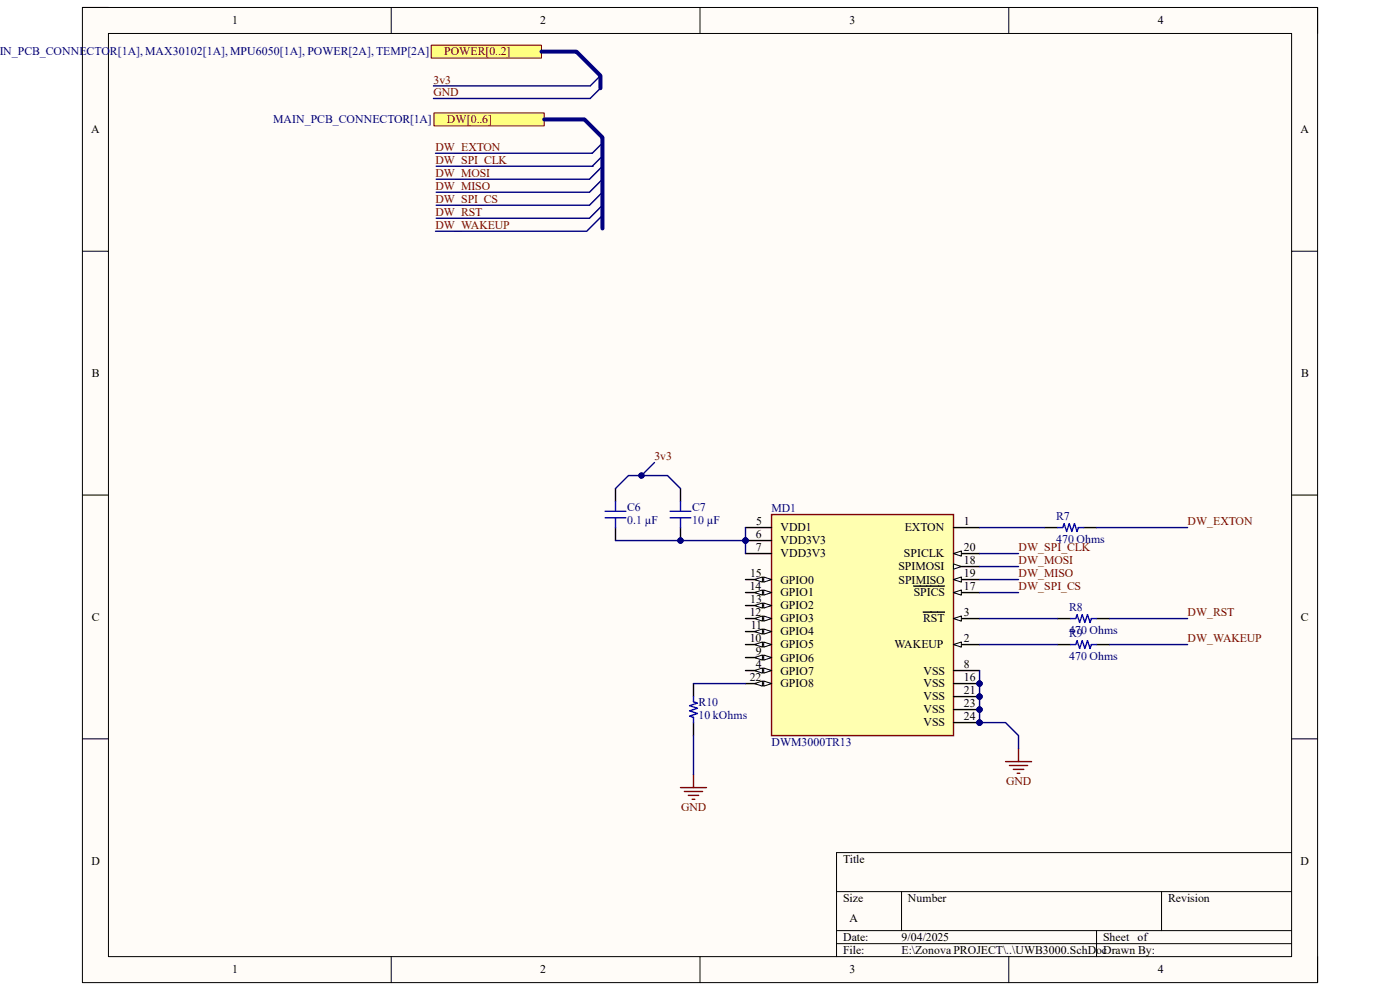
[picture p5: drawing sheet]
<svg xmlns="http://www.w3.org/2000/svg" width="297mm" height="210mm" viewBox="0 0 297 210" stroke-linecap="round" stroke-linejoin="round" font-family="sans-serif">
<path d="M17.5 1.6h262v206.8h-262z" fill-rule="evenodd" fill="#fffcf8"/>
<path d="M17.5 1.6h262v206.8h-262z" fill="none" stroke="#000" stroke-width=".21"/>
<path d="M23 7.1h251v195.8h-251z" fill-rule="evenodd" fill="#fffcf8"/>
<g fill="none" stroke="#000" stroke-width=".21">
<path d="M17.5 1.6h5.5M23 7.1h251v195.8h-251zM83 1.6v5.5M148.5 1.6v5.5M214 1.6v5.5M274 1.6h5.5v5.5M17.5 53.3h5.5M274 53.3h5.5M17.5 105h5.5M274 105h5.5M17.5 156.7h5.5M274 156.7h5.5"/>
<path d="M177.5 189.1h96.5M177.5 197.4h96.5M191.3 189.1v8.3M232.6 197.4v5.5M246.4 189.1v8.3M274 180.9h-96.5v22M83 202.9v5.5M148.5 202.9v5.5M177.5 200.2h96.5M214 202.9v5.5M279.5 202.9v5.5"/>
</g>
<circle cx="158.2" cy="114.7" r=".55" fill="#000080"/>
<circle cx="158.2" cy="114.7" r=".55" fill="none" stroke="#000080" stroke-width=".21"/>
<circle cx="207.8" cy="145" r=".55" fill="#000080"/>
<circle cx="207.8" cy="145" r=".55" fill="none" stroke="#000080" stroke-width=".21"/>
<circle cx="207.8" cy="147.8" r=".55" fill="#000080"/>
<circle cx="207.8" cy="147.8" r=".55" fill="none" stroke="#000080" stroke-width=".21"/>
<circle cx="207.8" cy="150.5" r=".55" fill="#000080"/>
<circle cx="207.8" cy="150.5" r=".55" fill="none" stroke="#000080" stroke-width=".21"/>
<circle cx="207.8" cy="153.3" r=".55" fill="#000080"/>
<circle cx="207.8" cy="153.3" r=".55" fill="none" stroke="#000080" stroke-width=".21"/>
<path d="M163.7 109.2h38.6v46.9h-38.6z" fill-rule="evenodd" fill="#ffffb0"/>
<path d="M163.7 109.2h38.6v46.9h-38.6z" fill="none" stroke="#800000" stroke-width=".3"/>
<path d="M158.2 111.9h5.5M158.2 114.7h5.5" fill="none" stroke="#000" stroke-width=".3"/>
<circle cx="158.2" cy="114.7" r=".55" fill="#000080"/>
<circle cx="158.2" cy="114.7" r=".55" fill="none" stroke="#000080" stroke-width=".21"/>
<path d="M158.2 117.4h5.5M158.2 122.9h5.5" fill="none" stroke="#000" stroke-width=".3"/>
<path d="M162 122.4l1.7 .5-1.7 .6z" fill="#f8fcff"/>
<path d="M162 122.4l1.7 .5-1.7 .6z" fill="none" stroke="#000" stroke-width=".21"/>
<path d="M160.1 122.9l1.6-.5v1.1z" fill="#f8fcff"/>
<path d="M160.1 122.9l1.6-.5v1.1z" fill="none" stroke="#000" stroke-width=".21"/>
<path d="M158.2 125.7h5.5" fill="none" stroke="#000" stroke-width=".3"/>
<path d="M162 125.2l1.7 .5-1.7 .6z" fill="#f8fcff"/>
<path d="M162 125.2l1.7 .5-1.7 .6z" fill="none" stroke="#000" stroke-width=".21"/>
<path d="M160.1 125.7l1.6-.5v1.1z" fill="#f8fcff"/>
<path d="M160.1 125.7l1.6-.5v1.1z" fill="none" stroke="#000" stroke-width=".21"/>
<path d="M158.2 128.5h5.5" fill="none" stroke="#000" stroke-width=".3"/>
<path d="M162 127.9l1.7 .6-1.7 .5z" fill="#f8fcff"/>
<path d="M162 127.9l1.7 .6-1.7 .5z" fill="none" stroke="#000" stroke-width=".21"/>
<path d="M160.1 128.5l1.6-.6v1.1z" fill="#f8fcff"/>
<path d="M160.1 128.5l1.6-.6v1.1z" fill="none" stroke="#000" stroke-width=".21"/>
<path d="M158.2 131.2h5.5" fill="none" stroke="#000" stroke-width=".3"/>
<path d="M162 130.7l1.7 .5-1.7 .6z" fill="#f8fcff"/>
<path d="M162 130.7l1.7 .5-1.7 .6z" fill="none" stroke="#000" stroke-width=".21"/>
<path d="M160.1 131.2l1.6-.5v1.1z" fill="#f8fcff"/>
<path d="M160.1 131.2l1.6-.5v1.1z" fill="none" stroke="#000" stroke-width=".21"/>
<path d="M158.2 134h5.5" fill="none" stroke="#000" stroke-width=".3"/>
<path d="M162 133.4l1.7 .6-1.7 .5z" fill="#f8fcff"/>
<path d="M162 133.4l1.7 .6-1.7 .5z" fill="none" stroke="#000" stroke-width=".21"/>
<path d="M160.1 134l1.6-.6v1.1z" fill="#f8fcff"/>
<path d="M160.1 134l1.6-.6v1.1z" fill="none" stroke="#000" stroke-width=".21"/>
<path d="M158.2 136.7h5.5" fill="none" stroke="#000" stroke-width=".3"/>
<path d="M162 136.2l1.7 .5-1.7 .6z" fill="#f8fcff"/>
<path d="M162 136.2l1.7 .5-1.7 .6z" fill="none" stroke="#000" stroke-width=".21"/>
<path d="M160.1 136.7l1.6-.5v1.1z" fill="#f8fcff"/>
<path d="M160.1 136.7l1.6-.5v1.1z" fill="none" stroke="#000" stroke-width=".21"/>
<path d="M158.2 139.5h5.5" fill="none" stroke="#000" stroke-width=".3"/>
<path d="M162 138.9l1.7 .6-1.7 .5z" fill="#f8fcff"/>
<path d="M162 138.9l1.7 .6-1.7 .5z" fill="none" stroke="#000" stroke-width=".21"/>
<path d="M160.1 139.5l1.6-.6v1.1z" fill="#f8fcff"/>
<path d="M160.1 139.5l1.6-.6v1.1z" fill="none" stroke="#000" stroke-width=".21"/>
<path d="M158.2 142.3h5.5" fill="none" stroke="#000" stroke-width=".3"/>
<path d="M162 141.7l1.7 .6-1.7 .5z" fill="#f8fcff"/>
<path d="M162 141.7l1.7 .6-1.7 .5z" fill="none" stroke="#000" stroke-width=".21"/>
<path d="M160.1 142.3l1.6-.6v1.1z" fill="#f8fcff"/>
<path d="M160.1 142.3l1.6-.6v1.1z" fill="none" stroke="#000" stroke-width=".21"/>
<path d="M158.2 145h5.5" fill="none" stroke="#000" stroke-width=".3"/>
<path d="M162 144.5l1.7 .5-1.7 .6z" fill="#f8fcff"/>
<path d="M162 144.5l1.7 .5-1.7 .6z" fill="none" stroke="#000" stroke-width=".21"/>
<path d="M160.1 145l1.6-.5v1.1z" fill="#f8fcff"/>
<path d="M160.1 145l1.6-.5v1.1z" fill="none" stroke="#000" stroke-width=".21"/>
<path d="M202.3 131.2h5.5" fill="none" stroke="#000" stroke-width=".3"/>
<path d="M202.3 131.2l1.7-.5v1.1z" fill="#f8fcff"/>
<path d="M202.3 131.2l1.7-.5v1.1z" fill="none" stroke="#000" stroke-width=".21"/>
<path d="M195.9 129.8h4.5M202.3 125.7h5.5" fill="none" stroke="#000" stroke-width=".3"/>
<path d="M202.3 125.7l1.7-.5v1.1z" fill="#f8fcff"/>
<path d="M202.3 125.7l1.7-.5v1.1z" fill="none" stroke="#000" stroke-width=".21"/>
<path d="M202.3 111.9h5.5M202.3 117.4h5.5M193.8 124.3h6.6" fill="none" stroke="#000" stroke-width=".3"/>
<path d="M202.3 117.4l1.7-.5v1.1z" fill="#f8fcff"/>
<path d="M202.3 117.4l1.7-.5v1.1z" fill="none" stroke="#000" stroke-width=".21"/>
<path d="M202.3 122.9h5.5" fill="none" stroke="#000" stroke-width=".3"/>
<path d="M202.3 122.9l1.7-.5v1.1z" fill="#f8fcff"/>
<path d="M202.3 122.9l1.7-.5v1.1z" fill="none" stroke="#000" stroke-width=".21"/>
<path d="M202.3 120.2h5.5" fill="none" stroke="#000" stroke-width=".3"/>
<path d="M202.3 119.6l1.7 .6-1.7 .5z" fill="#f8fcff"/>
<path d="M202.3 119.6l1.7 .6-1.7 .5z" fill="none" stroke="#000" stroke-width=".21"/>
<path d="M202.3 136.7h5.5" fill="none" stroke="#000" stroke-width=".3"/>
<path d="M202.3 136.7l1.7-.5v1.1z" fill="#f8fcff"/>
<path d="M202.3 136.7l1.7-.5v1.1z" fill="none" stroke="#000" stroke-width=".21"/>
<path d="M202.3 142.3h5.5M202.3 145h5.5" fill="none" stroke="#000" stroke-width=".3"/>
<circle cx="207.8" cy="145" r=".55" fill="#000080"/>
<circle cx="207.8" cy="145" r=".55" fill="none" stroke="#000080" stroke-width=".21"/>
<path d="M202.3 147.8h5.5" fill="none" stroke="#000" stroke-width=".3"/>
<circle cx="207.8" cy="147.8" r=".55" fill="#000080"/>
<circle cx="207.8" cy="147.8" r=".55" fill="none" stroke="#000080" stroke-width=".21"/>
<path d="M202.3 150.5h5.5" fill="none" stroke="#000" stroke-width=".3"/>
<circle cx="207.8" cy="150.5" r=".55" fill="#000080"/>
<circle cx="207.8" cy="150.5" r=".55" fill="none" stroke="#000080" stroke-width=".21"/>
<path d="M202.3 153.3h5.5" fill="none" stroke="#000" stroke-width=".3"/>
<circle cx="207.8" cy="153.3" r=".55" fill="#000080"/>
<circle cx="207.8" cy="153.3" r=".55" fill="none" stroke="#000080" stroke-width=".21"/>
<path d="M130.6 103.6v2.8M130.6 111.9v2.8" fill="none" stroke="#000" stroke-width=".3"/>
<path d="M128.4 108.5h4.4M128.4 109.8h4.4M130.6 106.4v2.1M130.6 109.8v2.1" fill="none" stroke="#00f" stroke-width=".3"/>
<circle cx="144.4" cy="114.7" r=".55" fill="#000080"/>
<circle cx="144.4" cy="114.7" r=".55" fill="none" stroke="#000080" stroke-width=".21"/>
<path d="M144.4 111.9v2.8" fill="none" stroke="#000" stroke-width=".3"/>
<circle cx="144.4" cy="114.7" r=".55" fill="#000080"/>
<circle cx="144.4" cy="114.7" r=".55" fill="none" stroke="#000080" stroke-width=".21"/>
<path d="M144.4 103.6v2.8" fill="none" stroke="#000" stroke-width=".3"/>
<path d="M142.2 108.5h4.4M142.2 109.8h4.4M144.4 106.4v2.1M144.4 109.8v2.1" fill="none" stroke="#00f" stroke-width=".3"/>
<path d="M91.5 9.6h23.4v2.7h-23.4z" fill-rule="evenodd" fill="#ffff80"/>
<path d="M91.5 9.6h23.4v2.7h-23.4z" fill="none" stroke="#800000" stroke-width=".21"/>
<path d="M127.4 16.1l-2.2 2.1M127.4 18.7l-2.2 2.2" fill="none" stroke="#000080" stroke-width=".3"/>
<path d="M216.1 158.8v2.8M144.4 167.1h5.5M145.2 167.9h3.9M146 168.7h2.2M146.8 169.6h.6M147.1 164.3v2.8M213.3 161.6h5.5M214.2 162.4h3.8M215 163.2h2.2M215.8 164h.6" fill="none" stroke="#800000" stroke-width=".3"/>
<path d="M221.6 111.9h2.8M229.9 111.9h2.7M224.4 136.7h2.7M224.4 131.2h2.7M232.6 136.7h2.8M232.6 131.2h2.8M147.1 145v2.8M147.1 153.3v2.7" fill="none" stroke="#000" stroke-width=".3"/>
<path d="M224.4 111.9h1.1l.2-.8 .6 1.6 .5-1.6 .6 1.6 .5-1.6 .6 1.6 .3-.8h1.1M227.1 136.7h1.1l.3-.8 .5 1.7 .6-1.7 .6 1.7 .5-1.7 .6 1.7 .2-.9h1.1M227.1 131.2h1.1l.3-.8 .5 1.6 .6-1.6 .6 1.6 .5-1.6 .6 1.6 .2-.8h1.1M147.1 147.8v1.1l.9 .3-1.7 .5 1.7 .6-1.7 .5 1.7 .6-1.7 .5 .8 .3v1.1" fill="none" stroke="#00f" stroke-width=".3"/>
<path d="M92.1 24h23.4v2.7h-23.4z" fill-rule="evenodd" fill="#ffff80"/>
<path d="M92.1 24h23.4v2.7h-23.4z" fill="none" stroke="#800000" stroke-width=".21"/>
<path d="M127.8 30.3l-2.2 2.2M127.8 33.1l-2.2 2.2M127.8 35.3l-2.7 2.7M127.8 38l-2.7 2.8M127.8 40.8l-2.7 2.7M127.8 43.5l-2.7 2.8M127.8 45.7l-2.7 2.8M158.2 111.9v5.5" fill="none" stroke="#000080" stroke-width=".3"/>
<circle cx="158.2" cy="114.7" r=".55" fill="#000080"/>
<circle cx="158.2" cy="114.7" r=".55" fill="none" stroke="#000080" stroke-width=".21"/>
<path d="M130.6 114.7h27.6" fill="none" stroke="#000080" stroke-width=".3"/>
<circle cx="158.2" cy="114.7" r=".55" fill="#000080"/>
<circle cx="158.2" cy="114.7" r=".55" fill="none" stroke="#000080" stroke-width=".21"/>
<circle cx="144.4" cy="114.7" r=".55" fill="#000080"/>
<circle cx="144.4" cy="114.7" r=".55" fill="none" stroke="#000080" stroke-width=".21"/>
<path d="M92 18.2h33.2M125.2 20.9h-33.2M130.6 103.6l2.7-2.7h8.3l2.8 2.7" fill="none" stroke="#000080" stroke-width=".3"/>
<circle cx="136.1" cy="100.9" r=".55" fill="#000080"/>
<circle cx="136.1" cy="100.9" r=".55" fill="none" stroke="#000080" stroke-width=".21"/>
<path d="M138.8 98.1l-2.7 2.8" fill="none" stroke="#000080" stroke-width=".3"/>
<circle cx="136.1" cy="100.9" r=".55" fill="#000080"/>
<circle cx="136.1" cy="100.9" r=".55" fill="none" stroke="#000080" stroke-width=".21"/>
<path d="M207.8 142.3v11" fill="none" stroke="#000080" stroke-width=".3"/>
<circle cx="207.8" cy="145" r=".55" fill="#000080"/>
<circle cx="207.8" cy="145" r=".55" fill="none" stroke="#000080" stroke-width=".21"/>
<circle cx="207.8" cy="147.8" r=".55" fill="#000080"/>
<circle cx="207.8" cy="147.8" r=".55" fill="none" stroke="#000080" stroke-width=".21"/>
<circle cx="207.8" cy="150.5" r=".55" fill="#000080"/>
<circle cx="207.8" cy="150.5" r=".55" fill="none" stroke="#000080" stroke-width=".21"/>
<circle cx="207.8" cy="153.3" r=".55" fill="#000080"/>
<circle cx="207.8" cy="153.3" r=".55" fill="none" stroke="#000080" stroke-width=".21"/>
<path d="M207.8 153.3h5.5l2.8 2.8v2.7" fill="none" stroke="#000080" stroke-width=".3"/>
<circle cx="207.8" cy="153.3" r=".55" fill="#000080"/>
<circle cx="207.8" cy="153.3" r=".55" fill="none" stroke="#000080" stroke-width=".21"/>
<g fill="none" stroke="#000080" stroke-width=".3">
<path d="M92.5 38h32.6M125.6 32.5h-33.2M125.8 35.3h-33.3M92.5 40.8h32.6M92.5 43.5h32.6M92.5 46.3h32.6M125.1 48.5l-.6 .6h-32.1M207.8 117.4h8.3M207.8 111.9h13.8M232.6 111.9h19.3M207.8 122.9h8.3M207.8 125.7h8.3"/>
<path d="M207.8 120.2h8.3M207.8 131.2h16.6M207.8 136.7h16.6M235.4 131.2h16.5M235.4 136.7h16.5M147.1 145h11.1M147.1 156v8.3"/>
</g>
<path d="M114.9 11h7.4l5.1 5.1v2.6M115.5 25.3h8.5l3.8 3.9v19.3" fill="none" stroke="#000080" stroke-width=".85"/>
<g font-size="2.5">
<text x="49.3" y="5.2">1</text>
<text x="114.6" y="5.2">2</text>
<text x="180.2" y="5.2">3</text>
<text x="245.6" y="5.2">4</text>
<text x="19.3" y="28.3">A</text>
<text x="275.9" y="28.3">A</text>
<text x="19.5" y="80">B</text>
<text x="276" y="80">B</text>
<text x="160.4" y="111.3">5</text>
<text x="165.6" y="112.7">VDD1</text>
<text x="191.9" y="112.7">EXTON</text>
<text x="204.5" y="111.3">1</text>
<text x="160.3" y="114.1">6</text>
<text x="160.3" y="116.9">7</text>
<text x="165.6" y="115.5">VDD3V3</text>
<text x="165.6" y="118.2">VDD3V3</text>
<text x="191.8" y="118.2">SPICLK</text>
<text x="204.5" y="116.9">20</text>
<text x="204.5" y="119.6">18</text>
<text x="159" y="125.1">14</text>
<text x="159.1" y="122.4">15</text>
<text x="165.6" y="123.8">GPIO0</text>
<text x="190.6" y="121">SPIMOSI</text>
<text x="190.6" y="123.8">SPIMISO</text>
<text x="204.5" y="125.1">17</text>
<text x="204.5" y="122.4">19</text>
<text x="19.5" y="131.7">C</text>
<text x="159.1" y="130.7">12</text>
<text x="159.2" y="127.9">13</text>
<text x="165.6" y="126.5">GPIO1</text>
<text x="165.6" y="129.3">GPIO2</text>
<text x="193.8" y="126.5">SPICS</text>
<text x="204.5" y="130.7">3</text>
<text x="276" y="131.7">C</text>
<text x="159" y="136.2">10</text>
<text x="159.3" y="133.4">11</text>
<text x="165.6" y="132">GPIO3</text>
<text x="165.6" y="134.8">GPIO4</text>
<text x="165.6" y="137.5">GPIO5</text>
<text x="189.8" y="137.5">WAKEUP</text>
<text x="195.8" y="132">RST</text>
<text x="204.5" y="136.2">2</text>
<text x="160.3" y="138.9">9</text>
<text x="160.3" y="141.7">4</text>
<text x="165.6" y="140.3">GPIO6</text>
<text x="165.6" y="143.1">GPIO7</text>
<text x="195.9" y="143.1">VSS</text>
<text x="204.5" y="141.7">8</text>
<text x="159.1" y="144.4">22</text>
<text x="165.6" y="145.8">GPIO8</text>
<text x="195.9" y="145.8">VSS</text>
<text x="195.9" y="148.6">VSS</text>
<text x="204.5" y="144.4">16</text>
<text x="204.5" y="147.2">21</text>
<text x="204.5" y="150">23</text>
<text x="195.9" y="151.3">VSS</text>
<text x="195.9" y="154.1">VSS</text>
<text x="204.5" y="152.7">24</text>
<text x="19.4" y="183.4">D</text>
<text x="178.9" y="183">Title</text>
<text x="275.9" y="183.4">D</text>
<text x="178.9" y="191.3">Size</text>
<text x="192.6" y="191.3">Number</text>
<text x="247.8" y="191.3">Revision</text>
<text x="180.2" y="195.5">A</text>
<text x="178.9" y="199.6">Date:</text>
<text x="178.9" y="202.4">File:</text>
<text x="191.3" y="199.6">9/04/2025</text>
<text x="191.3" y="202.4">E:\Zonova PROJECT\..\UWB3000.SchDocDrawn By:</text>
<text x="234" y="199.6">Sheet</text>
<text x="241.4" y="199.6">of</text>
<text x="49.3" y="206.5">1</text>
<text x="114.6" y="206.5">2</text>
<text x="180.2" y="206.5">3</text>
<text x="245.6" y="206.5">4</text>
</g>
<g font-size="2.5" fill="#000080">
<text x="-.2" y="11.8">IN_PCB_CONNECTOR[1A], MAX30102[1A], MPU6050[1A], POWER[2A], TEMP[2A]</text>
<text x="58" y="26.2">MAIN_PCB_CONNECTOR[1A]</text>
<text x="133.1" y="111.1">0.1 µF</text>
<text x="133.1" y="108.3">C6</text>
<text x="146.9" y="111.1">10 µF</text>
<text x="146.9" y="108.3">C7</text>
<text x="163.7" y="108.6">MD1</text>
<text x="224.1" y="110.2">R7</text>
<text x="224.1" y="115.2">470 Ohms</text>
<text x="226.8" y="129.5">R8</text>
<text x="226.8" y="135.1">R9</text>
<text x="226.8" y="134.5">470 Ohms</text>
<text x="226.8" y="140">470 Ohms</text>
<text x="148.2" y="149.7">R10</text>
<text x="148.2" y="152.4">10 kOhms</text>
<text x="163.7" y="158.2">DWM3000TR13</text>
</g>
<g font-size="2.5" fill="#800000">
<text x="94.2" y="11.8">POWER[0..2]</text>
<text x="92" y="17.8">3v3</text>
<text x="91.9" y="20.3">GND</text>
<text x="94.8" y="26.2">DW[0..6]</text>
<text x="92.4" y="32">DW_EXTON</text>
<text x="92.4" y="34.7">DW_SPI_CLK</text>
<text x="92.4" y="37.5">DW_MOSI</text>
<text x="92.4" y="40.2">DW_MISO</text>
<text x="92.4" y="43">DW_SPI_CS</text>
<text x="92.4" y="45.8">DW_RST</text>
<text x="92.4" y="48.5">DW_WAKEUP</text>
<text x="138.9" y="97.6">3v3</text>
<text x="251.9" y="111.3">DW_EXTON</text>
<text x="216.1" y="119.6">DW_MOSI</text>
<text x="216.1" y="116.9">DW_SPI_CLK</text>
<text x="216.1" y="122.4">DW_MISO</text>
<text x="216.1" y="125.1">DW_SPI_CS</text>
<text x="251.9" y="130.7">DW_RST</text>
<text x="251.9" y="136.2">DW_WAKEUP</text>
<text x="213.4" y="166.5">GND</text>
<text x="144.5" y="172">GND</text>
</g>
</svg>
